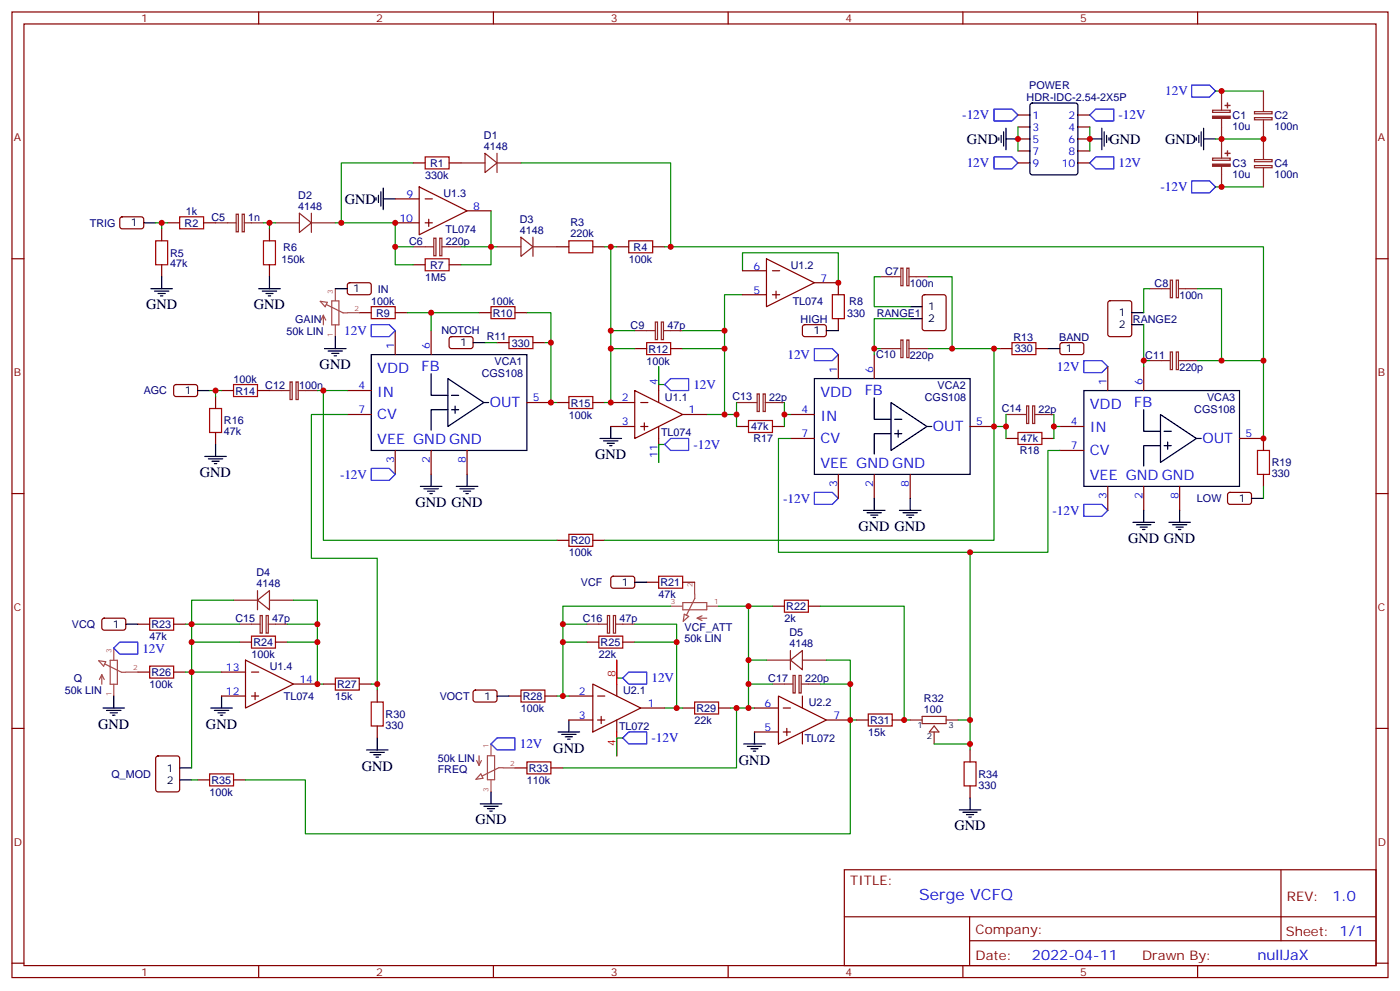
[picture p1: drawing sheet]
<svg xmlns="http://www.w3.org/2000/svg" width="412mm" height="292mm" viewBox="0 0 412 292" stroke-linecap="round" stroke-linejoin="round" font-family="sans-serif">
<g fill="none" stroke="#870000" stroke-width=".35">
<path d="M3.5 3.5h405.4v284.4h-405.4zM7.1 7.1h398.2v277.2h-398.2zM76.2 3.5v3.6M145.3 3.5v3.6M214.5 3.5v3.6M283.6 3.5v3.6M352.8 3.5v3.6M299.9 33.9h3.5M299.9 37.4h3.5M317.5 33.9h3.5M317.5 37.4h3.5M116.4 58.6h7.1"/>
<path d="M121.7 48h3.5M123.5 55l14.1 7.1-14.1 7zM125.2 58.6h2.2M132.3 48h3.5M299.9 48h3.5M299.9 40.9h3.5M299.9 44.4h3.5M317.5 48h3.5M317.5 40.9h3.5M317.5 44.4h3.5M3.5 76.2h3.6M35.5 64.1l.5-.2h5.9l.4 .7v2.3l-.7 .5-5.9-.1-.4-.6v-2.1z"/>
<path d="M47.6 67.4v3.5M47.6 78v3.5M49.4 65.6h3.5M60 65.6h3.5M79.4 67.4v3.5M79.4 78v3.5M116.4 65.6h7.1M121.7 78h3.5M125.2 65.6h2.2M126.3 64.6v2.1M132.3 78h3.5M137.6 62.1h7"/>
<path d="M164 72.7h3.6M174.6 72.7h3.6M181.7 72.7h3.5M192.3 72.7h3.5M218.7 79.7h7.1M225.8 76.2l14.1 7.1-14.1 7zM227.5 79.7h2.2M405.3 76.2h3.6M102.5 83.5l.5-.2h5.9l.5 .7-.1 2.4-.6 .4-6-.1-.4-.6v-2.1zM105.8 92.1h3.6M116.4 97.4v7M116.4 92.1h3.5"/>
<path d="M127 97.4v7M132.5 99.3l.5-.2 5.9 .1 .4 .6v2.4l-.7 .5-5.9-.1-.4-.6v-2.2zM141.1 92.1h3.5M151.7 92.1h3.5M218.7 86.8h7.1M227.5 86.8h2.2M228.6 85.7v2.1M236.6 95.8l.5-.2 5.9 .1 .4 .6v2.4l-.7 .4h-5.9l-.4-.7v-2.1zM239.9 83.3h7v3.5M246.9 93.8v3.6M271.9 87l.4-.2h5.7l.6 .4 .1 9.5-.5 .6-5.9 .1-.6-.5-.1-9.4zM326.6 88.8l.4-.3h5.7l.6 .5 .1 9.4-.5 .7h-5.9l-.6-.4-.1-9.4z"/>
<path d="M51.4 113.4l.5-.2 5.9 .1 .4 .6-.1 2.4-.6 .5-5.9-.1-.4-.6v-2.2zM63.5 116.8v3.5M65.3 115h3.5M75.8 115h3.6M102.3 115h7.1M146.4 100.9h3.5M155.2 118.5h7.1M157 100.9h3.5M164 118.5h3.6M174.6 118.5h3.6M179.9 118.5h7.1M187 115l14.1 7.1-14.1 7z"/>
<path d="M187 102.7h3.5M188.7 118.5h2.2M194 107.9v10.6M197.6 102.7h3.5M246.9 104.4v7.1M257.5 104.4v7.1M294.6 102.7h3.5M305.2 102.7h3.5M312.4 101.1l.5-.2h5.9l.5 .7-.1 2.4-.6 .4h-6l-.4-.7v-2.1zM326.3 107.9v7.1M336.9 107.9v7.1M63.5 127.4v3.5"/>
<path d="M102.3 122.1h7.1M116.4 132.6v7.1M127 132.6v7.1M137.6 132.6v7.1M179.9 125.6h7.1M188.7 125.6h2.2M189.8 124.5v2.1M194 125.6v10.6M201.1 122.1h7M217 125.6h3.5M227.5 125.6h3.6M232.8 122.1h7.1"/>
<path d="M232.8 129.1h7.1M246.9 139.7v7.1M257.5 139.7v7.1M268.1 139.7v7.1M285.8 125.6h7M296.3 129.1h3.6M306.9 129.1h3.5M312.2 125.6h7.1M312.2 132.6h7.1M365.1 129.1h7.1v3.5M372.2 139.7v3.5M3.5 145.3h3.6"/>
<path d="M164 159.1h3.6M174.6 159.1h3.6M326.3 143.2v7.1M336.9 143.2v7.1M347.5 143.2v7.1M361.8 145.2l.5-.2h5.9l.5 .7-.1 2.4-.7 .4h-5.9l-.4-.7v-2.1zM405.3 145.3h3.6M180.2 169.9l.4-.2h5.9l.5 .7-.1 2.4-.6 .4-6-.1-.4-.6v-2.1zM190.5 171.4h3.5M201.1 171.4h3.5M227.5 178.5h3.6M238.1 178.5h3.6"/>
<path d="M30.2 182.2l.5-.2 5.9 .1 .4 .6v2.4l-.7 .5-5.9-.1-.4-.6v-2.2zM40.6 197.9h3.5M40.6 183.8h3.5M51.2 197.9h3.5M51.2 183.8h3.5M65.3 197.9h7M70.6 189.1h3.5M72.3 194.4l14.1 7-14.1 7.1zM74.1 197.9h2.1M81.1 189.1h3.6M172.9 189.1h3.5M183.4 189.1h3.6"/>
<path d="M3.5 214.5h3.6M65.3 205h7M74.1 205h2.1M75.1 203.9v2.1M86.4 201.4h7.1M95.2 201.4h3.6M105.8 201.4h3.6M111.1 203.2v3.5M111.1 213.8v3.5M139.6 203.4l.5-.2 5.9 .1 .4 .6-.1 2.4-.6 .4h-5.9l-.5-.7v-2.1zM149.9 205h3.6M160.5 205h3.5"/>
<path d="M167.6 205h7M167.6 212h7M174.6 201.4l14.1 7.1-14.1 7zM176 205h2.2M176 212h2.2M177.1 211v2.1M181.7 201.4v3.6M181.7 212v3.5M188.7 208.5h7.1M201.1 208.5h3.5M211.7 208.5h3.5M222.2 208.5h7.1"/>
<path d="M222.2 215.5h7.1M229.3 205l14.1 7-14.1 7.1zM230.7 208.5h2.1M230.7 215.5h2.1M231.8 214.5v2.1M236.4 205v3.5M236.4 215.5v3.6M243.4 212h7.1M252.2 212h3.6M262.8 212h3.5M405.3 214.5h3.6M46.1 222.8l.5-.2h5.6l.7 .4v9.5l-.4 .6-5.9 .1-.7-.5v-9.4z"/>
<path d="M58.2 229.7h3.5M68.8 229.7h3.5M151.7 226.1h3.5M162.3 226.1h3.5M285.8 220.8v3.6M285.8 231.4v3.6M248.7 256.1h156.6v28.2h-156.6zM377.3 256.1v20.9M248.7 270h156.5M285.6 277h119.6M285.6 270v14.1M3.5 283.6h3.6"/>
<path d="M76.2 284.3v3.6M145.3 284.3v3.6M214.5 284.3v3.6M283.6 284.3v3.6M352.8 284.3v3.6M405.3 283.6h3.6"/>
</g>
<g fill="none" stroke="#00f" stroke-width=".35">
<path d="M292.8 32.1h5.3l1.8 1.8-1.8 1.7h-5.3zM322.8 32.1h5.3v3.5h-5.3l-1.8-1.7zM351 25h5.3l1.8 1.8-1.8 1.8h-5.3zM292.8 46.2h5.3l1.8 1.8-1.8 1.7h-5.3zM322.8 46.2h5.3v3.5h-5.3l-1.8-1.7zM351 53.3h5.3l1.8 1.7-1.8 1.8h-5.3zM109.4 95.6h5.3l1.7 1.8-1.7 1.7h-5.3zM195.8 113.2l1.8-1.7h5.2v3.5h-5.2zM239.9 102.7h5.3l1.7 1.7-1.7 1.8h-5.3zM319.3 106.2h5.3l1.7 1.7-1.7 1.8h-5.3zM109.4 137.9h5.3l1.7 1.8-1.7 1.8h-5.3zM195.8 130.9l1.8-1.8h5.2v3.5h-5.2z"/>
<path d="M239.9 145h5.3l1.7 1.8-1.7 1.7h-5.3zM319.3 148.5h5.3l1.7 1.8-1.7 1.7h-5.3zM35.3 189.1h5.3v3.5h-5.3l-1.8-1.7zM183.4 199.7l1.8-1.8h5.3v3.5h-5.3zM144.6 219.1l1.8-1.8h5.3v3.5h-5.3zM183.4 217.3l1.8-1.8h5.3v3.6h-5.3z"/>
</g>
<g fill="none" stroke="#000" stroke-width=".35">
<path d="M294.9 39.9v2.1M295.6 38.8v4.2M296.3 37.7v6.4M303.6 30.5l.5-.2h12.7l.6 .5 .1 20-.5 .7h-12.9l-.7-.5v-20zM324.6 37.7v6.4M325.3 38.8v4.2M326 39.9v2.1M353.1 39.9v2.1M353.8 38.8v4.2M354.5 37.7v6.4M110.8 58.2v.7M111.5 57.5v2.1"/>
<path d="M112.2 56.4v4.3M112.9 58.6h3.5M112.9 55.4v6.3M294.2 40.6v.7M296.3 40.9h3.6M321 40.9h3.6M326.7 40.6v.7M352.4 40.6v.7M354.5 40.9h3.6M42.3 65.6h3.6M44.4 85h6.4M45.5 85.7h4.2"/>
<path d="M46.6 86.4h2.1M47.3 87.1h.7M47.6 81.5v3.5M76.2 85h6.3M77.3 85.7h4.2M78.3 86.4h2.1M79 87.1h.7M79.4 81.5v3.5M98.8 99.1v3.6M98.8 85h3.5M243.4 97.4h3.5M268.1 90.3h3.5"/>
<path d="M268.1 93.8h3.5M333.4 92.1h3.5M333.4 95.6h3.5M58.2 115h3.5M95.6 102.7h6.4M96.7 103.4h4.2M97.7 104.1h2.1M98.4 104.8h.7M109.4 104.4h45.8v28.2h-45.8zM127 110.1v6.3h4.9M131.9 111.5l10.6 7-10.6 7.1zM133 116.4h2.1"/>
<path d="M134.1 119.6v2.1M139.3 100.9h3.6M142.5 118.5h1.4M239.9 111.5h45.9v28.2h-45.9zM257.5 117.1v6.4h5M262.5 118.5l10.5 7.1-10.5 7zM308.7 102.7h3.5M319.3 115h45.8v28.2h-45.8zM60.3 134.4h6.4M61.4 135.1h4.2M62.4 135.8h2.2M63.1 136.5h.8"/>
<path d="M63.5 130.9v3.5M127 139.7v3.5M131.9 120.6h-4.9v6M133 120.6h2.1M137.6 139.7v3.5M176.7 129.1h6.4M177.8 129.8h4.2M178.9 130.5h2.1M179.6 131.2h.7M179.9 125.6v3.5M262.5 127.7h-5v6M263.5 123.5h2.1"/>
<path d="M263.5 127.7h2.1M264.6 126.6v2.2M273 125.6h1.5M336.9 120.6v6.4h4.9M341.8 122.1l10.6 7-10.6 7.1zM341.8 131.2h-4.9v6M342.9 127h2.1M342.9 131.2h2.1M344 130.2v2.1M352.4 129.1h1.4M123.8 143.2h6.4M124.9 143.9h4.2"/>
<path d="M125.9 144.6h2.2M126.6 145.3h.8M134.4 143.2h6.4M135.5 143.9h4.2M136.5 144.6h2.1M137.2 145.3h.7M254.4 150.3h6.3M255.4 151h4.2M256.5 151.7h2.1M257.2 152.4h.7M257.5 146.8v3.5M264.9 150.3h6.4"/>
<path d="M266 151h4.2M267.1 151.7h2.1M267.8 152.4h.7M268.1 146.8v3.5M333.7 153.8h6.4M334.8 154.5h4.2M335.8 155.2h2.2M336.5 155.9h.8M336.9 150.3v3.5M344.3 153.8h6.4M345.4 154.5h4.2M346.4 155.2h2.1"/>
<path d="M347.1 155.9h.7M347.5 150.3v3.5M368.7 146.8h3.5M187 171.4h3.5M37 183.8h3.6M30.3 208.5h6.4M31.4 209.2h4.2M32.5 209.9h2.1M33.2 210.6h.7M33.5 205v3.5M62.1 208.5h6.3M63.1 209.2h4.3"/>
<path d="M64.2 209.9h2.1M64.9 210.6h.7M65.3 205v3.5M111.1 217.3v3.5M146.4 205h3.5M164.4 215.5h6.3M165.5 216.3h4.2M166.5 217h2.1M167.2 217.7h.7M167.6 212v3.5M219.1 219.1h6.3M220.1 219.8h4.3"/>
<path d="M222.2 215.5v3.6M52.9 226.1h3.5M52.9 229.7h3.5M107.9 220.8h6.4M109 221.5h4.2M110.1 222.3h2.1M110.8 223h.7M141.5 236.7h6.3M142.5 237.4h4.3M143.6 238.1h2.1M144.3 238.8h.7M144.6 233.2v3.5"/>
<path d="M221.2 220.5h2.1M221.9 221.2h.7M282.6 238.5h6.3M283.6 239.2h4.3M284.7 239.9h2.1M285.8 235v3.5M285.4 240.6h.7"/>
</g>
<g fill="none" stroke="#8c2424" stroke-width=".35">
<path d="M357.2 32.5h5.2v.6h-5.2zM359.8 26.8v5.7M359.8 34.9v11.7M369.5 32.9h5.2v.6h-5.2zM369.5 34.6h5.2v.7h-5.2zM372.2 26.8v6M372.2 35.3v11.6M135.8 48h7.1M142.9 45.2l3.5 2.8-3.5 2.8zM146.4 45.2v5.6M146.4 48h7.1M357.2 46.6h5.2v.6h-5.2z"/>
<path d="M359.8 49v6M369.5 47h5.2v.6h-5.2zM369.5 48.8h5.2v.6h-5.2zM372.2 49.4v5.6M63.5 65.6h6M69.6 63.1h.6v5.2h-.6zM71.3 63.1h.7v5.2h-.7zM72 65.6h5.6M81.1 65.6h7.1M88.2 62.8l3.5 2.8-3.5 2.8zM91.7 62.8v5.6M91.7 65.6h7.1"/>
<path d="M121.7 72.7h6M127.8 70.1h.6v5.2h-.6zM129.5 70.1h.7v5.2h-.7zM130.2 72.7h5.6M146.4 72.7h7.1M153.5 69.8l3.5 2.9-3.5 2.8zM157 69.8v5.7M157 72.7h7M265.4 79h.6v5.1h-.6zM267.1 79h.7v5.1h-.7zM187 97.4h6M193 94.8h.7v5.2h-.7z"/>
<path d="M194.8 94.8h.6v5.2h-.6zM195.4 97.4h5.7M259.3 81.5h6M267.8 81.5h5.6M338.7 85h6M344.7 82.5h.7v5.2h-.7zM346.5 82.5h.6v5.2h-.6zM347.1 85h5.7M79.4 115h6M85.4 112.5h.7v5.2h-.7zM87.2 112.5h.6v5.2h-.6zM87.8 115h5.7"/>
<path d="M217 118.5h6M223 116h.7v5.2h-.7zM224.8 116h.6v5.2h-.6zM225.4 118.5h5.7M259.3 102.7h6M265.4 100.1h.6v5.2h-.6zM267.1 100.1h.7v5.2h-.7zM267.8 102.7h5.6M302.4 119.5h.6v5.2h-.6zM304.2 119.5h.6v5.2h-.6zM338.7 106.2h6M344.7 103.6h.7v5.2h-.7z"/>
<path d="M346.5 103.6h.6v5.2h-.6zM347.1 106.2h5.7M296.3 122.1h6M304.8 122.1h5.6M68.8 176.7h7M75.8 176.7l3.6-2.8v5.7zM75.8 173.9v5.7M79.4 176.7h7M70.6 183.8h6M76.6 181.3h.7v5.1h-.7zM78.4 181.3h.6v5.1h-.6zM79 183.8h5.7"/>
<path d="M172.9 183.8h6M178.9 181.3h.7v5.1h-.7zM180.7 181.3h.6v5.1h-.6zM181.3 183.8h5.7M225.8 194.4h7M232.8 194.4l3.6-2.8v5.6zM232.8 191.6v5.6M233.6 198.9h.6v5.2h-.6zM235.4 198.9h.6v5.2h-.6zM236.4 194.4h7M227.5 201.4h6M236 201.4h5.7"/>
<path d="M268.1 212h3.5M271.6 211h7.1v2.1h-7.1zM275.2 213.8l1.4 1.7h-2.8zM275.2 215.5v3.6M278.7 212h3.5"/>
</g>
<g fill="#8c2424" stroke="#8c2424" stroke-width=".35">
<path d="M357.2 34.2h5.2v.7h-5.2z"/>
<path d="M360.9 31l1.4 .1z"/>
<path d="M361.6 30.3v1.5z"/>
<path d="M357.2 48.3h5.2v.7h-5.2z"/>
<path d="M360.9 45.2h1.4z"/>
<path d="M361.6 44.4v1.5z"/>
</g>
<g fill="none" stroke="#008700" stroke-width=".35">
<path d="M299.9 37.4v7M321 37.4v7M358.1 26.8h14.1M121.7 48h-21.2v17.6h15.9v7.1h5.3M153.5 48h44.1v24.7M358.1 55h14.1M358.1 40.9h14.1M45.9 65.6h1.7M49.4 65.6h-1.8v1.8M77.6 65.6h1.8M81.1 65.6h-1.7v1.8M98.8 65.6h1.7"/>
<path d="M116.4 72.7v5.3h5.3M135.8 72.7h10.6M144.6 62.1v15.9h-8.8M178.2 72.7h1.7M181.7 72.7h-1.8v24.7M195.8 72.7h176.4v33.5M218.7 79.7v-5.3h28.2v8.9M119.9 92.1h7.1M141.1 92.1h-14.1v5.3M155.2 92.1h7.1v8.8M187 97.4h-7.1v5.3M201.1 97.4h12.3"/>
<path d="M218.7 86.8h-5.3v35.3M259.3 81.5h-1.8v8.8h10.6M268.1 93.8h-10.6v8.9M273.4 81.5h7.1v21.2M336.9 95.6v10.6M338.7 85h-1.8v7.1M352.8 85h7v21.2M61.7 115h1.8M65.3 115h-1.8v1.8M93.5 115h1.7M102.3 115h-7.1v44.1h68.8M142.9 100.9h3.5"/>
<path d="M160.5 100.9h1.8v17.6h1.7M187 102.7h-7.1v15.8h-1.7M194 107.9v5.3h1.8M201.1 102.7h12.3M217 118.5v7.1M231.1 118.5v7.1M259.3 102.7h-1.8v1.7M273.4 102.7h19.4v22.9h3.5M292.8 102.7h1.8M338.7 106.2h-1.8v1.7M352.8 106.2h19.4v22.9M102.3 122.1h-10.6v42.3h19.4v37"/>
<path d="M195.8 130.9h-1.8v5.3M208.1 122.1h8.9M231.1 122.1h1.7M232.8 129.1h-3.5v33.5h79.4v-30h3.5M292.8 125.6v33.5h-114.6M296.3 122.1v7M310.4 122.1v7M310.4 125.6h1.8M372.2 143.2v3.6M68.8 176.7h-12.4v7.1h-1.7M86.4 176.7h7.1v7.1M197.6 178.5h-31.8v5.3"/>
<path d="M211.7 178.5h15.8M220.5 178.5v15.9M241.7 178.5h24.6v33.5h1.8M285.8 162.6v49.4M54.7 197.9h10.6M70.6 189.1h-14.2v37M70.6 183.8h-14.2v5.3M84.7 189.1h8.8v12.3h1.7M84.7 183.8h8.8v5.3M172.9 189.1h-7.1v15.9M172.9 183.8h-7.1v5.3M181.7 194.4v5.3h1.7"/>
<path d="M187 189.1h12.3v19.4h-3.5M187 183.8h12.3v5.3M225.8 194.4h-5.3v7M243.4 194.4h7.1v7M109.4 201.4h1.7v1.8M164 205h3.6M183.4 217.3h-1.7v5.3M199.3 208.5h1.8M215.2 208.5h7M217 208.5v17.6h-51.2M227.5 201.4h-7v7.1M241.7 201.4h8.8v10.6h1.7"/>
<path d="M250.5 212v33.5h-160.5v-15.8h-17.7M275.2 219.1h10.6M282.2 212h3.6v8.8M56.4 229.7h1.8"/>
</g>
<g fill="none" stroke="#a10000" stroke-width=".35">
<path d="M125.2 46.2h7.1v3.5h-7.1zM45.9 70.9h3.5v7.1h-3.5zM52.9 63.9h7.1v3.5h-7.1zM77.6 70.9h3.5v7.1h-3.5zM125.2 76.2h7.1v3.5h-7.1zM167.6 70.9h7v3.5h-7zM185.2 70.9h7.1v3.5h-7.1zM109.4 90.3h7v3.5h-7zM144.6 90.3h7.1v3.5h-7.1zM149.9 99.1h7.1v3.6h-7.1zM245.2 86.8h3.5v7h-3.5zM68.8 113.2h7v3.6h-7z"/>
<path d="M167.6 116.8h7v3.5h-7zM190.5 100.9h7.1v3.5h-7.1zM298.1 100.9h7.1v3.5h-7.1zM61.7 120.3h3.6v7.1h-3.6zM220.5 123.8h7v3.6h-7zM299.9 127.4h7v3.5h-7zM370.4 132.6h3.5v7.1h-3.5zM167.6 157.3h7v3.6h-7zM194 169.7h7.1v3.5h-7.1zM231.1 176.7h7v3.6h-7zM44.1 196.1h7.1v3.6h-7.1zM44.1 182h7.1v3.6h-7.1z"/>
<path d="M74.1 187.3h7v3.6h-7zM98.8 199.7h7v3.5h-7zM176.4 187.3h7v3.6h-7zM109.4 206.7h3.5v7.1h-3.5zM153.5 203.2h7v3.5h-7zM204.6 206.7h7.1v3.6h-7.1zM255.8 210.3h7v3.5h-7zM61.7 227.9h7.1v3.5h-7.1zM155.2 224.4h7.1v3.5h-7.1zM284 224.4h3.5v7h-3.5z"/>
</g>
<g fill="none" stroke="#a64a4a" stroke-width=".35">
<path d="M94.3 88.7l2.1 .3-.6 1.3zM95.2 92.8v2.9M95.2 92.8l-.7 1.4M95.2 92.8l.8 1.4M96.2 89.7l4.9 2.4h1.2M97.7 88.6h2.1v7.1h-2.1zM98.8 85v3.5M98.8 95.7v3.4M102.4 92.1h3.4M197.6 178.5h3.4M201.1 177.4h7.1v2.2h-7.1zM204.6 171.4v3.5"/>
<path d="M204.7 175v1.2l-2.5 4.9M208.2 178.5h3.5M29.1 194.6l2.1 .3-.7 1.3zM30 198.7v2.8M30 198.7l-.7 1.4M30 198.7l.7 1.4M30.9 195.5l4.9 2.5h1.2M32.5 194.4h2.1v7.1h-2.1zM33.5 190.9v3.4M37.1 197.9h3.5M201.6 180.9l1.3 .6-1.6 1.4zM205.4 182h2.8"/>
<path d="M205.4 182l1.4 .7M206.8 181.3l-1.4 .7M33.5 201.5v3.5M144.6 219.1v3.4M140.4 224l.7 1.4M141.1 222.5v2.9M141.6 227.9l.7 1.3-2.1 .3zM141.8 224l-.7 1.4M143.6 222.5h2.1v7.1h-2.1zM144.6 229.7v3.5M148.2 226.1h-1.3l-4.9 2.4M148.2 226.1h3.5"/>
</g>
<path d="M181.7 194.4v7M181.7 215.5v7.1" fill="none" stroke="#f00" stroke-width=".35"/>
<g fill="#c00">
<circle cx="359.8" cy="40.9" r=".88"/>
<circle cx="359.8" cy="26.8" r=".88"/>
<circle cx="359.8" cy="55" r=".88"/>
<circle cx="372.2" cy="40.9" r=".88"/>
<circle cx="372.2" cy="129.1" r=".88"/>
<circle cx="310.4" cy="125.6" r=".88"/>
<circle cx="127" cy="92.1" r=".88"/>
<circle cx="296.3" cy="125.6" r=".88"/>
<circle cx="292.8" cy="125.6" r=".88"/>
<circle cx="292.8" cy="102.7" r=".88"/>
<circle cx="231.1" cy="122.1" r=".88"/>
<circle cx="217" cy="122.1" r=".88"/>
<circle cx="213.4" cy="122.1" r=".88"/>
<circle cx="179.9" cy="102.7" r=".88"/>
<circle cx="213.4" cy="97.4" r=".88"/>
<circle cx="213.4" cy="102.7" r=".88"/>
<circle cx="179.9" cy="97.4" r=".88"/>
<circle cx="372.2" cy="106.2" r=".88"/>
<circle cx="162.3" cy="118.5" r=".88"/>
<circle cx="162.3" cy="100.9" r=".88"/>
<circle cx="95.3" cy="115" r=".88"/>
<circle cx="63.5" cy="115" r=".88"/>
<circle cx="116.4" cy="72.7" r=".88"/>
<circle cx="144.6" cy="72.7" r=".88"/>
<circle cx="179.9" cy="72.7" r=".88"/>
<circle cx="197.6" cy="72.7" r=".88"/>
<circle cx="100.5" cy="65.6" r=".88"/>
<circle cx="79.4" cy="65.6" r=".88"/>
<circle cx="47.6" cy="65.6" r=".88"/>
<circle cx="56.4" cy="197.9" r=".88"/>
<circle cx="93.5" cy="189.1" r=".88"/>
<circle cx="93.5" cy="183.8" r=".88"/>
<circle cx="56.4" cy="189.1" r=".88"/>
<circle cx="56.4" cy="183.8" r=".88"/>
<circle cx="111.1" cy="201.4" r=".88"/>
<circle cx="165.8" cy="205" r=".88"/>
<circle cx="165.8" cy="189.1" r=".88"/>
<circle cx="199.3" cy="189.1" r=".88"/>
<circle cx="165.8" cy="183.8" r=".88"/>
<circle cx="199.3" cy="208.5" r=".88"/>
<circle cx="217" cy="208.5" r=".88"/>
<circle cx="220.5" cy="208.5" r=".88"/>
<circle cx="220.5" cy="201.4" r=".88"/>
<circle cx="250.5" cy="201.4" r=".88"/>
<circle cx="250.5" cy="212" r=".88"/>
<circle cx="266.3" cy="212" r=".88"/>
<circle cx="285.8" cy="219.1" r=".88"/>
<circle cx="285.8" cy="162.6" r=".88"/>
<circle cx="285.8" cy="212" r=".88"/>
<circle cx="179.9" cy="118.5" r=".88"/>
<circle cx="246.9" cy="83.3" r=".88"/>
<circle cx="321" cy="40.9" r=".88"/>
<circle cx="299.9" cy="40.9" r=".88"/>
<circle cx="93.5" cy="201.4" r=".88"/>
<circle cx="116.4" cy="65.6" r=".88"/>
<circle cx="336.9" cy="106.2" r=".88"/>
<circle cx="359.8" cy="106.2" r=".88"/>
<circle cx="257.5" cy="102.7" r=".88"/>
<circle cx="280.5" cy="102.7" r=".88"/>
<circle cx="220.5" cy="194.4" r=".88"/>
<circle cx="220.5" cy="178.5" r=".88"/>
</g>
<text font-size="4.6" fill="#00f" x="270.8" y="265.1">Serge VCFQ</text>
<g font-size="4.2">
<text x="284.8" y="42.4">GND</text>
<text x="326.8" y="42.4">GND</text>
<text x="343.2" y="42.4">GND</text>
<text x="101.5" y="60">GND</text>
<text x="43" y="91.1">GND</text>
<text x="74.8" y="91.1">GND</text>
<text x="94.2" y="108.8">GND</text>
<text x="175.3" y="135.2">GND</text>
<text x="58.9" y="140.5">GND</text>
<text x="122.4" y="149.3">GND GND</text>
<text x="252.9" y="156.4">GND GND</text>
<text x="332.3" y="159.9">GND GND</text>
<text x="28.9" y="214.5">GND</text>
<text x="60.7" y="214.5">GND</text>
<text x="163" y="221.6">GND</text>
<text x="106.5" y="226.9">GND</text>
<text x="217.7" y="225.1">GND</text>
<text x="140.1" y="242.8">GND</text>
<text x="281.2" y="244.5">GND</text>
</g>
<g font-size="4.2" fill="#00f">
<text x="111.1" y="109.7">VDD</text>
<text x="124.2" y="109.4">FB</text>
<text x="111.1" y="116.8">IN</text>
<text x="144.3" y="119.9">OUT</text>
<text x="241.7" y="116.8">VDD</text>
<text x="254.7" y="116.4">FB</text>
<text x="334.1" y="119.9">FB</text>
<text x="111.1" y="123.5">CV</text>
<text x="241.7" y="123.8">IN</text>
<text x="321" y="120.3">VDD</text>
<text x="111.1" y="130.9">VEE GND GND</text>
<text x="241.7" y="130.5">CV</text>
<text x="274.8" y="127">OUT</text>
<text x="321" y="127.4">IN</text>
<text x="354.2" y="130.5">OUT</text>
<text x="241.7" y="137.9">VEE GND GND</text>
<text x="321" y="134.1">CV</text>
<text x="321" y="141.5">VEE GND GND</text>
<text x="392.5" y="265.4">1.0</text>
<text x="304" y="282.7">2022-04-11</text>
<text x="370.4" y="282.6">nullJaX</text>
</g>
<g font-size="3.9" fill="#00f">
<text x="343.3" y="28">12V</text>
<text x="283.5" y="35.2">-12V</text>
<text x="329.5" y="35.2">-12V</text>
<text x="284.8" y="49.3">12V</text>
<text x="329.5" y="49.3">12V</text>
<text x="341.8" y="56.3">-12V</text>
<text x="101.4" y="98.7">12V</text>
<text x="232" y="105.7">12V</text>
<text x="311.3" y="109.3">12V</text>
<text x="204.3" y="114.6">12V</text>
<text x="204.3" y="132.2">-12V</text>
<text x="100.2" y="141">-12V</text>
<text x="230.7" y="148.1">-12V</text>
<text x="310.1" y="151.6">-12V</text>
<text x="41.9" y="192.2">12V</text>
<text x="191.9" y="200.9">12V</text>
<text x="153.1" y="220.4">12V</text>
<text x="191.9" y="218.6">-12V</text>
</g>
<g font-size="3.9" fill="#800">
<text x="250.5" y="260.7">TITLE:</text>
<text x="379.1" y="265.4">REV:</text>
<text x="287.4" y="274.9">Company:</text>
<text x="378.7" y="275.5">Sheet: 1/1</text>
<text x="287.4" y="282.6">Date:</text>
<text x="336.4" y="282.7">Drawn By:</text>
</g>
<g font-size="3.2" fill="#800">
<text x="41.6" y="6.5">1</text>
<text x="110.8" y="6.5">2</text>
<text x="179.9" y="6.5">3</text>
<text x="249.1" y="6.5">4</text>
<text x="318.2" y="6.5">5</text>
<text x="4.1" y="41.6">A</text>
<text x="405.9" y="41.6">A</text>
<text x="4.1" y="110.8">B</text>
<text x="405.9" y="110.8">B</text>
<text x="4.1" y="179.9">C</text>
<text x="405.9" y="179.9">C</text>
<text x="4.1" y="249.1">D</text>
<text x="405.9" y="249.1">D</text>
<text x="41.6" y="287.3">1</text>
<text x="110.8" y="287.3">2</text>
<text x="179.9" y="287.3">3</text>
<text x="249.1" y="287.3">4</text>
<text x="318.2" y="287.3">5</text>
</g>
<g font-size="3.2" fill="#000080">
<text x="302.4" y="29.7">HDR-IDC-2.54-2X5P</text>
<text x="303.2" y="26.2">POWER</text>
<text x="363.1" y="35">C1</text>
<text x="375.4" y="35">C2</text>
<text x="142.5" y="40.9">D1</text>
<text x="363.1" y="38.2">10u</text>
<text x="375.4" y="38.2">100n</text>
<text x="142.5" y="44.1">4148</text>
<text x="125.2" y="52.7">330k</text>
<text x="126.7" y="49.2">R1</text>
<text x="363.1" y="52.3">10u</text>
<text x="363.1" y="49.1">C3</text>
<text x="375.4" y="52.3">100n</text>
<text x="375.4" y="49.2">C4</text>
<text x="87.9" y="58.5">D2</text>
<text x="130.6" y="58">U1.3</text>
<text x="54.7" y="63.2">1k</text>
<text x="62.3" y="65">C5</text>
<text x="73.1" y="65">1n</text>
<text x="87.9" y="61.7">4148</text>
<text x="153.1" y="65.6">D3</text>
<text x="26.5" y="66.8">TRIG</text>
<text x="54.4" y="66.8">R2</text>
<text x="131.2" y="68.5">TL074</text>
<text x="153.1" y="68.8">4148</text>
<text x="168" y="69.8">220k</text>
<text x="168" y="66.7">R3</text>
<text x="50.1" y="75.6">R5</text>
<text x="82.9" y="77.3">150k</text>
<text x="83.4" y="73.8">R6</text>
<text x="120.5" y="72.1">C6</text>
<text x="131.3" y="72.1">220p</text>
<text x="185.2" y="77.4">100k</text>
<text x="186.6" y="73.8">R4</text>
<text x="50.1" y="78.7">47k</text>
<text x="125.2" y="82.7">1M5</text>
<text x="126.7" y="79.1">R7</text>
<text x="232.9" y="79.1">U1.2</text>
<text x="260.7" y="80.9">C7</text>
<text x="109.3" y="89.7">100k</text>
<text x="111.3" y="86.2">IN</text>
<text x="144.6" y="89.7">100k</text>
<text x="233.5" y="89.7">TL074</text>
<text x="250.2" y="89.7">R8</text>
<text x="268" y="84.4">100n</text>
<text x="340.1" y="84.4">C8</text>
<text x="347.4" y="87.9">100n</text>
<text x="87" y="95">GAIN</text>
<text x="110.8" y="93.2">R9</text>
<text x="145.2" y="93.2">R10</text>
<text x="235.8" y="95">HIGH</text>
<text x="249.5" y="93.2">330</text>
<text x="258.2" y="93.2">RANGE1</text>
<text x="333.7" y="95">RANGE2</text>
<text x="84.4" y="98.5">50k LIN</text>
<text x="130" y="98.5">NOTCH</text>
<text x="143.4" y="100.2">R11</text>
<text x="185.8" y="96.8">C9</text>
<text x="196.6" y="96.8">47p</text>
<text x="298.6" y="100.3">R13</text>
<text x="312" y="100.3">BAND</text>
<text x="145.7" y="107.4">VCA1</text>
<text x="150.7" y="102.1">330</text>
<text x="190.5" y="107.4">100k</text>
<text x="191" y="103.8">R12</text>
<text x="258.1" y="105.5">C10</text>
<text x="268" y="105.6">220p</text>
<text x="298.9" y="103.8">330</text>
<text x="337.4" y="105.6">C11</text>
<text x="68.8" y="112.7">100k</text>
<text x="141.9" y="110.9">CGS108</text>
<text x="347.4" y="109.1">220p</text>
<text x="42.3" y="116.2">AGC</text>
<text x="69.3" y="116.2">R14</text>
<text x="78.2" y="114.4">C12</text>
<text x="88.1" y="114.4">100n</text>
<text x="168.1" y="119.7">R15</text>
<text x="195.9" y="117.9">U1.1</text>
<text x="215.7" y="117.9">C13</text>
<text x="226.6" y="117.9">22p</text>
<text x="272.4" y="117.9">CGS108</text>
<text x="276.2" y="114.4">VCA2</text>
<text x="355.6" y="117.9">VCA3</text>
<text x="66" y="124.9">R16</text>
<text x="167.6" y="123.2">100k</text>
<text x="295.1" y="121.4">C14</text>
<text x="306" y="121.5">22p</text>
<text x="351.8" y="121.5">CGS108</text>
<text x="66" y="128.1">47k</text>
<text x="194.7" y="128.5">TL074</text>
<text x="221.3" y="126.7">47k</text>
<text x="221.9" y="130.3">R17</text>
<text x="300.7" y="130.2">47k</text>
<text x="300.4" y="133.8">R18</text>
<text x="374.6" y="137.3">R19</text>
<text x="374.6" y="140.5">330</text>
<text x="352.6" y="147.9">LOW</text>
<text x="168.1" y="160.2">R20</text>
<text x="167.6" y="163.8">100k</text>
<text x="75.5" y="172.9">4148</text>
<text x="75.5" y="169.7">D4</text>
<text x="171.1" y="172.6">VCF</text>
<text x="194.6" y="172.6">R21</text>
<text x="194" y="176.2">47k</text>
<text x="231.6" y="179.7">R22</text>
<text x="21.2" y="185">VCQ</text>
<text x="44.6" y="184.9">R23</text>
<text x="69.3" y="183.2">C15</text>
<text x="80.2" y="183.2">47p</text>
<text x="171.6" y="183.2">C16</text>
<text x="182.5" y="183.2">47p</text>
<text x="201.6" y="185.9">VCF_ATT</text>
<text x="231.1" y="183.2">2k</text>
<text x="44.1" y="188.5">47k</text>
<text x="74.6" y="190.2">R24</text>
<text x="176.9" y="190.2">R25</text>
<text x="201.6" y="189">50k LIN</text>
<text x="232.5" y="190.5">4148</text>
<text x="232.5" y="187.4">D5</text>
<text x="74.1" y="193.8">100k</text>
<text x="79.5" y="197.3">U1.4</text>
<text x="176.4" y="193.8">22k</text>
<text x="21.7" y="200.8">Q</text>
<text x="44.1" y="202.6">100k</text>
<text x="44.6" y="199">R26</text>
<text x="99.3" y="202.5">R27</text>
<text x="226.3" y="200.8">C17</text>
<text x="237.2" y="200.8">220p</text>
<text x="19.1" y="204.4">50k LIN</text>
<text x="83.6" y="206.1">TL074</text>
<text x="98.8" y="206.1">15k</text>
<text x="129.5" y="206.1">VOCT</text>
<text x="153.4" y="209.7">100k</text>
<text x="154" y="206.1">R28</text>
<text x="183.5" y="204.3">U2.1</text>
<text x="205.2" y="209.7">R29</text>
<text x="238.2" y="207.9">U2.2</text>
<text x="272.2" y="209.9">100</text>
<text x="272.2" y="206.8">R32</text>
<text x="113.6" y="214.6">330</text>
<text x="113.6" y="211.4">R30</text>
<text x="182.3" y="214.9">TL072</text>
<text x="204.6" y="213.2">22k</text>
<text x="256.3" y="213.1">R31</text>
<text x="237" y="218.5">TL072</text>
<text x="255.7" y="216.7">15k</text>
<text x="128.9" y="224.3">50k LIN</text>
<text x="128.9" y="227.5">FREQ</text>
<text x="155.8" y="227.3">R33</text>
<text x="32.8" y="229.1">Q_MOD</text>
<text x="62.3" y="230.8">R35</text>
<text x="155.2" y="230.8">110k</text>
<text x="288.2" y="232.2">330</text>
<text x="288.2" y="229">R34</text>
<text x="61.7" y="234.4">100k</text>
</g>
<g font-size="3.2" fill="#00f">
<text x="304.1" y="34.9">1</text>
<text x="314.8" y="34.9">2</text>
<text x="304.1" y="38.5">3</text>
<text x="304.1" y="42">5</text>
<text x="314.8" y="38.5">4</text>
<text x="314.8" y="42">6</text>
<text x="304.1" y="45.5">7</text>
<text x="314.8" y="45.5">8</text>
<text x="304.1" y="49">9</text>
<text x="312.8" y="49">10</text>
<text x="119.7" y="58.2">9</text>
<text x="117.7" y="65.3">10</text>
<text x="139.3" y="61.7">8</text>
<text x="222" y="79.4">6</text>
<text x="241.7" y="82.9">7</text>
<text x="222" y="86.4">5</text>
<text x="116.1" y="102.7" transform="rotate(-90 116.1 102.7)">1</text>
<text x="126.6" y="102.7" transform="rotate(-90 126.6 102.7)">6</text>
<text x="193.7" y="113.2" transform="rotate(-90 193.7 113.2)">4</text>
<text x="246.6" y="109.7" transform="rotate(-90 246.6 109.7)">1</text>
<text x="257.2" y="109.7" transform="rotate(-90 257.2 109.7)">6</text>
<text x="326" y="113.2" transform="rotate(-90 326 113.2)">1</text>
<text x="336.5" y="113.2" transform="rotate(-90 336.5 113.2)">6</text>
<text x="105.6" y="114.7">4</text>
<text x="157" y="118.2">5</text>
<text x="183.2" y="118.2">2</text>
<text x="105.6" y="121.7">7</text>
<text x="183.2" y="125.2">3</text>
<text x="202.8" y="121.7">1</text>
<text x="236.1" y="121.7">4</text>
<text x="287.5" y="125.2">5</text>
<text x="315.5" y="125.2">4</text>
<text x="236.1" y="128.8">7</text>
<text x="366.9" y="128.8">5</text>
<text x="116.1" y="136.4" transform="rotate(-90 116.1 136.4)">3</text>
<text x="126.6" y="136.4" transform="rotate(-90 126.6 136.4)">2</text>
<text x="137.2" y="136.4" transform="rotate(-90 137.2 136.4)">8</text>
<text x="193.7" y="134.9" transform="rotate(-90 193.7 134.9)">11</text>
<text x="315.5" y="132.3">7</text>
<text x="246.6" y="143.5" transform="rotate(-90 246.6 143.5)">3</text>
<text x="257.2" y="143.5" transform="rotate(-90 257.2 143.5)">2</text>
<text x="267.8" y="143.5" transform="rotate(-90 267.8 143.5)">8</text>
<text x="326" y="147" transform="rotate(-90 326 147)">3</text>
<text x="336.5" y="147" transform="rotate(-90 336.5 147)">2</text>
<text x="347.1" y="147" transform="rotate(-90 347.1 147)">8</text>
<text x="66.5" y="197.6">13</text>
<text x="88.2" y="201.1">14</text>
<text x="66.5" y="204.6">12</text>
<text x="170.5" y="204.6">2</text>
<text x="190.9" y="208.1">1</text>
<text x="225.2" y="208.1">6</text>
<text x="170.5" y="211.7">3</text>
<text x="225.2" y="215.2">5</text>
<text x="245.5" y="211.7">7</text>
</g>
<g font-size="3.2">
<text x="38.6" y="66.7">1</text>
<text x="104.1" y="86.1">1</text>
<text x="273.4" y="91.4">1</text>
<text x="273.4" y="94.9">2</text>
<text x="329.6" y="93.1">1</text>
<text x="135.6" y="102">1</text>
<text x="239.6" y="98.4">1</text>
<text x="329.6" y="96.7">2</text>
<text x="314" y="103.7">1</text>
<text x="54.4" y="116.1">1</text>
<text x="364.9" y="147.8">1</text>
<text x="183.2" y="172.5">1</text>
<text x="33.3" y="184.9">1</text>
<text x="142.6" y="206">1</text>
<text x="49.1" y="227.2">1</text>
<text x="49.1" y="230.7">2</text>
</g>
<g font-size="3.2" fill="#f00">
<text x="181.3" y="199.3" transform="rotate(-90 181.3 199.3)">8</text>
<text x="181.3" y="219.7" transform="rotate(-90 181.3 219.7)">4</text>
</g>
<g font-size="2.5">
<text x="270.2" y="214.5">1</text>
<text x="279.4" y="214.5">3</text>
<text x="273" y="217.7">2</text>
</g>
<g font-size="2.1" fill="#a54b4b">
<text x="98.1" y="86.5" transform="rotate(-90 98.1 86.5)">3</text>
<text x="104.4" y="91.4">2</text>
<text x="98.1" y="99.1" transform="rotate(-90 98.1 99.1)">1</text>
<text x="204" y="172.8" transform="rotate(-90 204 172.8)">2</text>
<text x="197.7" y="177.8">3</text>
<text x="210.3" y="177.8">1</text>
<text x="32.8" y="192.3" transform="rotate(-90 32.8 192.3)">3</text>
<text x="39.2" y="197.3">2</text>
<text x="32.8" y="205" transform="rotate(-90 32.8 205)">1</text>
<text x="143.9" y="220.4" transform="rotate(-90 143.9 220.4)">1</text>
<text x="150.3" y="225.5">2</text>
<text x="143.9" y="233.1" transform="rotate(-90 143.9 233.1)">3</text>
</g>
</svg>
